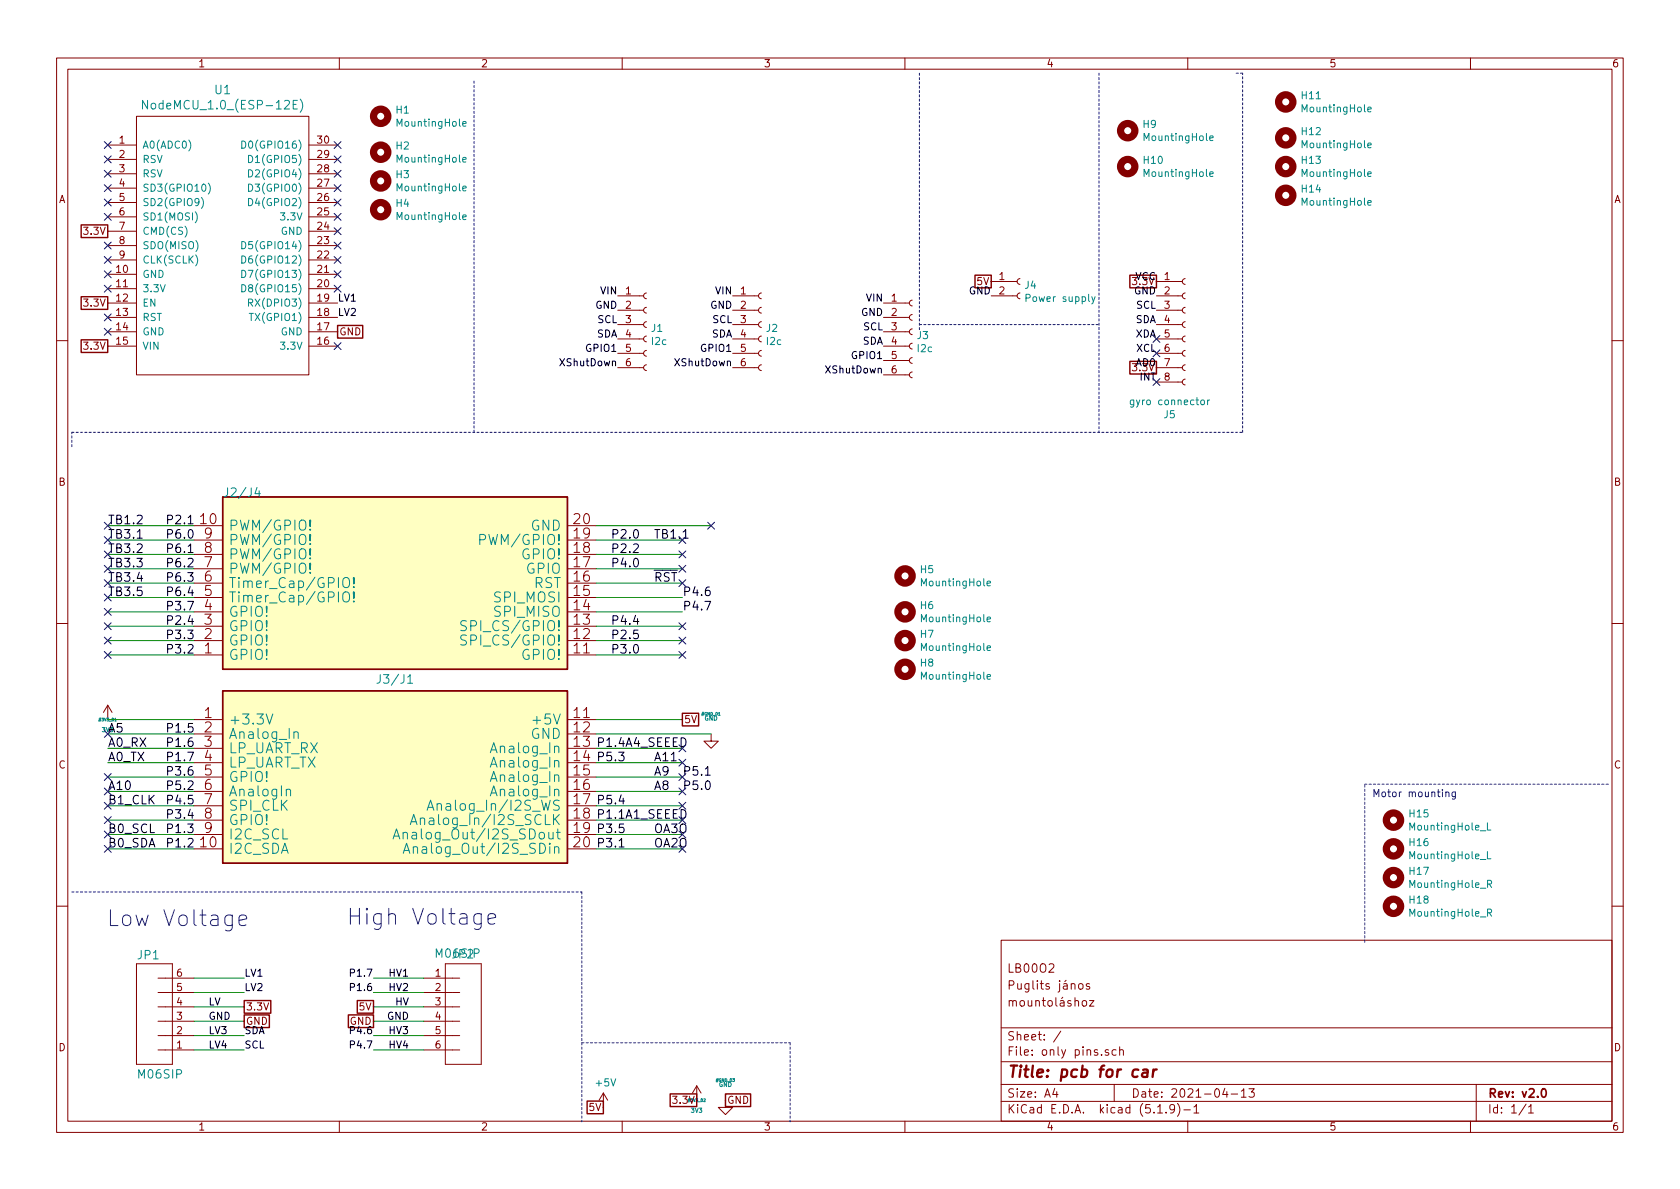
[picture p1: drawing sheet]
<svg xmlns="http://www.w3.org/2000/svg" width="297mm" height="210mm" viewBox="0 0 297 210" stroke-linecap="round" stroke-linejoin="round" font-family="sans-serif">
<g fill="none" stroke="#840000" stroke-width=".18">
<path d="M10 10.3h277v189.9h-277zM12 12.2h273v186.1h-273zM60 10.3v1.9M110 10.3v1.9M160 10.3v1.9M210 10.3v1.9M260 10.3v1.9M19 25.6h5.1M19 28.2h5.1M19 30.7h5.1M19 33.3h5.1M19 35.8h5.1"/>
<path d="M19 38.3h5.1M24.1 20.6h30.5v45.7h-30.5zM54.6 25.6h5.1M54.6 28.2h5.1M54.6 30.7h5.1M54.6 33.3h5.1M54.6 35.8h5.1M54.6 38.3h5.1M19 40.9h5.1M19 43.4h5.1M19 46h5.1M19 48.5h5.1"/>
<path d="M19 51h5.1M19 53.6h5.1M19 56.1h5.1M19 58.7h5.1M54.6 40.9h5.1M54.6 43.4h5.1M54.6 46h5.1M54.6 48.5h5.1M54.6 51h5.1M54.6 53.6h5.1M54.6 56.1h5.1M54.6 58.7h5.1"/>
<path d="M109.2 59.9h4.6M109.2 57.4h4.6M109.2 54.9h4.6M109.2 52.3h4.6M114.3 59.4l-.3 .1-.2 .4 .1 .3 .4 .2M114.3 56.9l-.3 .1-.2 .3 .1 .4 .4 .2M114.3 54.4l-.3 .1-.2 .3 .1 .4 .4 .2M114.3 51.8l-.3 .1-.2 .3 .1 .4 .4 .2M129.5 59.9h4.6M129.5 57.4h4.6M129.5 54.9h4.6M129.5 52.3h4.6"/>
<path d="M134.6 59.4l-.3 .1-.2 .4 .1 .3 .4 .2M134.6 56.9l-.3 .1-.2 .3 .1 .4 .4 .2M134.6 54.4l-.3 .1-.2 .3 .1 .4 .4 .2M134.6 51.8l-.3 .1-.2 .3 .1 .4 .4 .2M156.2 53.6h4.6M156.2 56.1h4.6M156.2 58.7h4.6M161.3 58.2l-.3 .1-.2 .3 .1 .4 .4 .2M161.3 55.6l-.3 .1-.2 .4 .1 .3 .4 .2M161.3 53.1l-.3 .1-.2 .3 .1 .4 .4 .2M175.3 52.3h4.5M175.3 49.8h4.5"/>
<path d="M180.3 51.8l-.3 .1-.2 .3 .1 .4 .4 .2M180.3 49.3l-.3 .1-.2 .3 .1 .4 .4 .2M204.5 59.9h4.5M204.5 57.4h4.5M204.5 54.9h4.5M204.5 52.3h4.5M204.5 49.8h4.5M209.5 59.4l-.3 .1-.2 .4 .1 .3 .4 .2M209.5 56.9l-.3 .1-.2 .3 .1 .4 .4 .2M209.5 54.4l-.3 .1-.2 .3 .1 .4 .4 .2M209.5 51.8l-.3 .1-.2 .3 .1 .4 .4 .2M209.5 49.3l-.3 .1-.2 .3 .1 .4 .4 .2"/>
<path d="M10 60.2h2M19 61.2h5.1M54.6 61.2h5.1M109.2 65h4.6M109.2 62.5h4.6M114.3 64.5l-.3 .1-.2 .3 .1 .4 .4 .2M114.3 62l-.3 .1-.2 .3 .1 .4 .4 .2M129.5 65h4.6M129.5 62.5h4.6M134.6 64.5l-.3 .1-.2 .3 .1 .4 .4 .2M134.6 62l-.3 .1-.2 .3 .1 .4 .4 .2M156.2 61.2h4.6"/>
<path d="M156.2 66.3h4.6M156.2 63.7h4.6M161.3 65.8l-.3 .1-.2 .3 .1 .4 .4 .2M161.3 63.2l-.3 .1-.2 .4 .1 .4 .4 .2M161.3 60.7l-.3 .1-.2 .3 .1 .4 .4 .2M204.5 67.6h4.5M204.5 65h4.5M204.5 62.5h4.5M209.5 67.1l-.3 .1-.2 .3 .1 .4 .4 .2M209.5 64.5l-.3 .1-.2 .3 .1 .4 .4 .2M209.5 62l-.3 .1-.2 .3 .1 .4 .4 .2M285 60.2h2"/>
<path d="M34.3 93h5.1M34.3 98h5.1M34.3 95.5h5.1M100.3 93h5.1M100.3 98h5.1M100.3 95.5h5.1M10 110.3h2M34.3 115.8h5.1M34.3 113.3h5.1M34.3 110.7h5.1M34.3 108.2h5.1M34.3 105.7h5.1"/>
<path d="M34.3 103.1h5.1M34.3 100.6h5.1M100.3 115.8h5.1M100.3 113.3h5.1M100.3 110.7h5.1M100.3 108.2h5.1M100.3 105.7h5.1M100.3 103.1h5.1M100.3 100.6h5.1M285 110.3h2M19 124.7l-.7 1.3M19 124.7v2.5"/>
<path d="M19 124.7l.8 1.3M34.3 127.2h5.1M34.3 129.8h5.1M34.3 132.3h5.1M34.3 134.9h5.1M34.3 137.4h5.1M34.3 139.9h5.1M100.3 127.2h5.1M100.3 129.8h5.1M100.3 132.3h5.1M100.3 134.9h5.1M100.3 137.4h5.1"/>
<path d="M100.3 139.9h5.1M125.7 129.8v1.3h1.3l-1.3 1.2-1.2-1.2h1.2M34.3 150.1h5.1M34.3 142.5h5.1M34.3 145h5.1M34.3 147.6h5.1M100.3 150.1h5.1M100.3 142.5h5.1M100.3 145h5.1M100.3 147.6h5.1M10 160.2h2M24.1 170.4h6.4v17.8h-6.4z"/>
<path d="M27.9 173h6.4M27.9 175.5h6.4M27.9 178h6.4M74.9 173h6.4M74.9 175.5h6.4M74.9 178h6.4M78.7 170.4h6.4v17.8h-6.4zM177 166.3h108v32h-108zM185.5 170.6l.2-.2h.4l.2 .2v.3v.2l-.9 .8h.9M190.8 174.1l.2-.2 .4 .2v.7l-.2 .1-.4-.1zM191.4 177.1l.2-.2 .4 .2v.7l-.2 .1-.4-.1zM192.6 176.9h.8l-.8 1h.8"/>
<path d="M192.6 174a.37 .37 0 0 0-.6 .1l.1 .3 .5 .1 .1 .1-.2 .3-.5-.1M285 160.2h2M27.9 180.6h6.4M27.9 183.1h6.4M27.9 185.7h6.4M60 198.3v1.9M74.9 180.6h6.4M74.9 183.1h6.4M74.9 185.7h6.4M106.7 193.3l-.8 1.3M106.7 193.3v2.5M106.7 193.3l.7 1.3"/>
<path d="M110 198.3v1.9M123.2 192l-.8 1.3M123.2 192v2.6M123.2 192l.8 1.3M128.3 194.6v1.2h1.2l-1.2 1.3-1.3-1.3h1.3M160 198.3v1.9M177 194.8h108M177 191.8h108M177 187.8h108M177 181.8h108M186.5 192.5l-.4 1h1M186.8 193v1"/>
<path d="M187.6 182.3l-1.3 2M196 185.7a.37 .37 0 0 0-.6 .1l.1 .2 .5 .2 .1 .1-.3 .3-.4-.1M197 191.8v3M197.3 185.7l-.4-.1-.3 .3 .1 .6 .2 .1 .4-.1M198 185.7a.37 .37 0 0 1 .6 .1v.8M198 185.1v1.5M204.7 196.8h.8M206.2 196.7v.1M207.7 196l-.1 .1a.48 .48 0 0 1-.6 .1l-.2-.2 .2-.6a.48 .48 0 0 1 .6 .1 1.27 1.27 0 0 1-.2 1.2l-.4 .1M208.2 195.1a1.71 1.71 0 0 1 0 2.3M209.3 196.3h1.2M210 198.3v1.9"/>
<path d="M211.1 195.8l.4-.5v1.5M211.1 196.8h.9M216.6 192.5l-.4 1h.9M216.9 193v1M217.7 193.5h1.1M219.5 193l.4-.5v1.5M219.5 194h.8M220.8 192.5h1l-.5 .6 .4 .1v.7l-.2 .1-.7-.1M260 198.3v1.9M261 191.8v6.5M269.8 195.2l-1.2 2M270.3 195.8l.4-.5v1.5"/>
<path d="M270.3 196.8h.8"/>
</g>
<path d="M272.7 192.7l.2-.2a.81 .81 0 0 1 .6 .6 .81 .81 0 0 1-.3 .8l-.2 .1a.79 .79 0 0 1-.3-1.3z" fill="none" stroke="#840000" stroke-width=".3"/>
<path d="M201.3 189.2a.73 .73 0 0 0-.9 .1l-.2 .8 .1 .2 .2 .1 .6-.1M202.1 189.2h.8l-.1 1.2M202.9 189.6l-.6 .1a.4 .4 0 0 0-.4 .3 .4 .4 0 0 0 .3 .4l.6-.1M203.9 189.1l-.1 1.3M204.5 189.1a.5 .5 0 0 0-.6 .4" fill="none" stroke="#840000" stroke-width=".41"/>
<g fill="none" stroke="#840000" stroke-width="1.3">
<circle cx="227.3" cy="18" r="1.27"/>
<circle cx="67.3" cy="26.9" r="1.27"/>
<circle cx="67.3" cy="20.6" r="1.27"/>
<circle cx="67.3" cy="32" r="1.27"/>
<circle cx="67.3" cy="37.1" r="1.27"/>
<circle cx="199.4" cy="23.1" r="1.27"/>
<circle cx="199.4" cy="29.5" r="1.27"/>
<circle cx="227.3" cy="24.4" r="1.27"/>
<circle cx="227.3" cy="29.5" r="1.27"/>
<circle cx="227.3" cy="34.5" r="1.27"/>
<circle cx="160" cy="108.2" r="1.27"/>
<circle cx="160" cy="101.8" r="1.27"/>
<circle cx="160" cy="118.4" r="1.27"/>
<circle cx="160" cy="113.3" r="1.27"/>
<circle cx="246.4" cy="145" r="1.27"/>
<circle cx="246.4" cy="150.1" r="1.27"/>
<circle cx="246.4" cy="155.2" r="1.27"/>
<circle cx="246.4" cy="160.3" r="1.27"/>
</g>
<g fill="none" stroke="#008484" stroke-width=".18">
<path d="M26.1 17.7v1.6l-.9-1.6v1.6M52.6 17.7h-.8v1.6h.8M53.1 17.5a1.78 1.78 0 0 1 0 2.4M241.8 19.3l.6-.1v-.2l-.4-.1-.2 .2 .1 .6h.5M33.4 24.8a1.47 1.47 0 0 1 0 1.9M34.5 37.5a1.47 1.47 0 0 1 0 1.9M35.6 34.9a1.47 1.47 0 0 1 0 1.9M36.8 32.4a1.47 1.47 0 0 1 0 1.9M42.7 24.9a.64 .64 0 0 1 .8 .7 .64 .64 0 0 1-.8 .6zM43.9 35.1a.64 .64 0 0 1 .8 .6 .64 .64 0 0 1-.8 .7zM43.9 32.6a.64 .64 0 0 1 .8 .6 .64 .64 0 0 1-.8 .6zM43.9 30a.64 .64 0 0 1 .8 .7 .64 .64 0 0 1-.8 .6z"/>
<path d="M43.9 27.5a.64 .64 0 0 1 .8 .6 .64 .64 0 0 1-.8 .6zM81.8 33.3l.6-.1v-.2l-.4-.1-.2 .2 .1 .6h.5M81.8 28.2l.6-.1v-.2l-.4-.1-.2 .2 .1 .6h.5M81.8 21.9l.6-.1v-.3h-.4l-.2 .2 .1 .6h.5M81.8 38.4l.6-.1v-.3h-.4l-.2 .2 .1 .6h.5M213.9 30.8l.6-.1v-.3h-.4l-.2 .2 .1 .6h.5M213.9 24.4l.6-.1v-.2l-.4-.1-.2 .2 .1 .6h.5M241.8 25.7l.6-.1v-.3h-.4l-.2 .2 .1 .6h.5M241.8 30.8l.6-.1v-.3h-.4l-.2 .2 .1 .6h.5M241.8 35.9l.6-.1v-.3h-.4l-.2 .1 .1 .6h.5M34.6 45.1a1.47 1.47 0 0 1 0 1.9M42.7 50.3a.64 .64 0 0 1 .8 .7 .64 .64 0 0 1-.8 .6z"/>
<path d="M42.7 47.8a.64 .64 0 0 1 .8 .6 .64 .64 0 0 1-.8 .7zM42.7 45.3a.64 .64 0 0 1 .8 .6 .64 .64 0 0 1-.8 .6zM42.7 42.7a.64 .64 0 0 1 .8 .7 .64 .64 0 0 1-.8 .6zM43.9 53.5l.7-.1v-.4l-.7-.1v1.2M44.1 55.4h.7M193 52.5l.3 .8M193.6 52.5l-.4 1.1-.2 .1M212.4 70.8l.3-.1 .2 .2v.6l-.4 .1-.2-.3zM213.5 70.7v.9M213.9 70.7l-.4 .3M45.4 86.2l-.3 1.1h.9M54.8 93.6l.1 .1h-.1v-.1v.1"/>
<path d="M54.8 92v1.1l.1-1-.1-.1v.1v1M54.8 99.6v1.1l.1-1-.1-.1v.1v1M54.8 98.7h.1l-.1 .1v-.1v.1M54.8 97v1.2l.1-1.1-.1-.1v.1v1.1M54.8 96.1l.1 .1-.1 .1v-.2v.2M54.8 94.5v1.1l.1-1-.1-.1v.1v1M84.8 95.4h.7a.49 .49 0 0 0 .4-.4 .49 .49 0 0 0-.4-.5h-.7v1.8M54.8 101.2l.1 .1-.1 .1v-.2v.2M60.7 104.9a.61 .61 0 0 1 1 0 1.15 1.15 0 0 1-.3 1.5 .59 .59 0 0 1-.8-.5zM60.7 102.4a.61 .61 0 0 1 1 0 1.15 1.15 0 0 1-.3 1.5 .59 .59 0 0 1-.8-.6zM62.6 106.3v.1h-.1l.1-.1v.1M62.6 104.7v1.1v-1v-.1l-.1 .1 .1 1"/>
<path d="M62.6 103.8v.1l-.1-.1h.1v.1M62.6 102.1v1.1v-1v-.1l-.1 .1 .1 1M82.5 112.4l-.7-.1-.3 .2v.3a.78 .78 0 0 0 .8 .5 .42 .42 0 0 1 .2 .4 .42 .42 0 0 1-.4 .4l-.6-.1M82.5 109.8l-.7-.1-.3 .2v.4a.78 .78 0 0 0 .8 .5 .42 .42 0 0 1 .2 .4 .42 .42 0 0 1-.4 .3l-.6-.1M174.5 119.7l.6-.1v-.3h-.4l-.2 .2 .1 .6h.5M174.5 114.6l.6-.1v-.3h-.4l-.2 .2 .1 .6h.5M174.5 109.5l.6-.1v-.2l-.4-.1-.2 .2 .1 .6h.5M174.5 103.2l.6-.1v-.3h-.4l-.2 .1 .1 .7h.5M47.1 126.3l.6 1.7 .5-1.7M50.6 139.7l.3-.1h.4l.1 1.1M52 129.6l.2-.2 .5 .1v1.1M72.1 120.8h.8"/>
<path d="M69.5 148.4l.6-1.8 .6 1.8M69.7 147.8h.8M71.3 147.3l.2-.1 .5 .1v1.1M71.3 147.2v1.2M71.3 150.9l.6-1.8 .6 1.8M71.5 150.4h.8M72.5 145.8l.7-1.8 .5 1.8M72.7 145.3h.9M75.5 143.3l.6-1.8 .6 1.8M75.7 142.8h.8M98 149.9l.3-.2 .4 .1 .1 1.1M98.6 146.6v1.5l.1 .2 .4 .1"/>
<path d="M263 150.6v1.3h.6M263 145.5v1.3h.6M263 156.3l.7-.1v-.4l-.2-.1h-.5v1.2M263.3 156.3l.4 .6M77.1 169.3v-1.5l.5 1.1 .5-1.1v1.5M78.9 167.9l.4-.1a.94 .94 0 0 1 0 1.5l-.5-.3v-.6zM83.8 168.6l.8-.1 .1-.2-.1-.4-.2-.1h-.6v1.5M263 161.4l.7-.1v-.4l-.2-.1h-.5v1.2M263.3 161.4l.4 .6"/>
</g>
<g fill="#ffffc2" stroke="#ffffc2" stroke-width=".18">
<path d="M39.4 87.9h60.9v30.5h-60.9z"/>
<path d="M39.4 122.2h60.9v30.4h-60.9z"/>
</g>
<g fill="none" stroke="#840000" stroke-width=".25">
<path d="M14.4 39.8h4.6v2.2h-4.6zM14.4 52.5h4.6v2.2h-4.6zM59.7 57.6h4.4v2.2h-4.4zM172.4 48.7h2.9v2.2h-2.9zM199.8 48.7h4.7v2.2h-4.7zM14.4 60.1h4.6v2.2h-4.6zM199.8 63.9h4.7v2.2h-4.7zM39.4 87.9h60.9v30.5h-60.9zM39.4 122.2h60.9v30.4h-60.9zM120.6 126.1h2.9v2.3h-2.9zM43.2 179.5h4.4v2.2h-4.4zM43.2 176.9h4.7v2.3h-4.7z"/>
<path d="M61.6 179.5h4.4v2.2h-4.4zM63.2 176.9h2.8v2.3h-2.8zM103.8 194.7h2.9v2.2h-2.9zM118.5 193.4h4.7v2.3h-4.7zM128.3 193.4h4.4v2.3h-4.4z"/>
</g>
<g fill="none" stroke="#0000c2" stroke-width=".18" stroke-dasharray=".4 .4">
<path d="M162.6 12.9v45.8M194.3 12.9v63.5M219.7 12.9h-1.3M162.6 57.4h31.7M12.7 79v-2.6M12.7 76.4h207M83.8 76.4v-62.2M219.7 76.4v-63.5M241.3 138.7h43.2M12.7 157.7h90.2M102.9 157.7v40.7M241.3 166.6v-27.9"/>
<path d="M102.9 184.4h36.8M139.7 184.4v14"/>
</g>
<g fill="none" stroke="#008400" stroke-width=".18">
<path d="M19 93h15.3M19 95.5h15.3M19 98h15.3M105.4 93h20.3M105.4 95.5h15.2M105.4 98h15.2M19 100.6h15.3M19 103.1h15.3M19 105.7h15.3M19 108.2h15.3M19 110.7h15.3M19 113.3h15.3"/>
<path d="M19 115.8h15.3M105.4 100.6h15.2M105.4 103.1h15.2M105.4 105.7h15.2M105.4 108.2h15.2M105.4 110.7h15.2M105.4 113.3h15.2M105.4 115.8h15.2M19 129.8h15.3M19 139.9h15.3M19 137.4h15.3M19 134.9h15.3"/>
<path d="M19 132.3h15.3M19 127.2h15.3M105.4 129.8h20.3M105.4 139.9h15.2M105.4 137.4h15.2M105.4 134.9h15.2M105.4 132.3h15.2M105.4 127.2h15.2M19 150.1h15.3M19 147.6h15.3M19 145h15.3M19 142.5h15.3"/>
<path d="M105.4 150.1h15.2M105.4 147.6h15.2M105.4 145h15.2M105.4 142.5h15.2M34.3 173h8.9M34.3 178h8.9M34.3 175.5h8.9M66 173h8.9M66 178h8.9M66 175.5h8.9M34.3 185.7h8.9M34.3 183.1h8.9"/>
<path d="M34.3 180.6h8.9M66 185.7h8.9M66 183.1h8.9M66 180.6h8.9"/>
</g>
<path d="M24.3 95.2h.8M33.3 97.7h.8M33.3 92.6h.8M120.8 95.2h.9M124.7 137.1h.9M109.5 149.8h.8" fill="none" stroke="#000" stroke-width=".18"/>
<path d="M255.6 140.2l.2-.2 .3 .1 .1 .8M255.6 140v.9M257.3 140v1.2l-.2 .1-.3-.1M257.3 140.1l-.3-.1-.3 .3 .1 .5h.5M42.3 162.8l1.3-.3-.1-.6-.8-.1-.3 .1-.1 .3v1.1l.1 .2 .3 .2 .8-.2M85.1 161.6v2.2a.74 .74 0 0 1-1.2 .4M85.1 161.7a.91 .91 0 0 0-1.2 .1l-.1 .3v.8l.1 .3a.91 .91 0 0 0 1.2 .1M86.3 162.5l1.3-.3-.1-.5-.8-.1-.3 .1-.1 .3v1l.1 .3 .3 .1 .8-.1" fill="none" stroke="#0000c2" stroke-width=".18"/>
<g fill="none" stroke="#000084" stroke-width=".18">
<path d="M18.4 25l1.3 1.3M18.4 27.6l1.3 1.2M18.4 30.1l1.3 1.2M18.4 32.7l1.3 1.2M18.4 35.2l1.3 1.2M18.4 37.7l1.3 1.3M19.7 25l-1.3 1.3M19.7 27.6l-1.3 1.2M19.7 30.1l-1.3 1.2M19.7 32.7l-1.3 1.2M19.7 35.2l-1.3 1.2M19.7 37.7l-1.3 1.3"/>
<path d="M59.1 37.7l1.2 1.3M59.1 35.2l1.2 1.2M59.1 32.7l1.2 1.2M59.1 30.1l1.2 1.2M59.1 27.6l1.2 1.2M59.1 25l1.2 1.3M60.3 37.7l-1.2 1.3M60.3 35.2l-1.2 1.2M60.3 32.7l-1.2 1.2M60.3 30.1l-1.2 1.2M60.3 27.6l-1.2 1.2M60.3 25l-1.2 1.3"/>
<path d="M18.4 47.9l1.3 1.2M18.4 58.1l1.3 1.2M18.4 55.5l1.3 1.2M18.4 45.4l1.3 1.2M18.4 42.8l1.3 1.2M18.4 50.4l1.3 1.3M19.7 47.9l-1.3 1.2M19.7 58.1l-1.3 1.2M19.7 55.5l-1.3 1.2M19.7 45.4l-1.3 1.2M19.7 42.8l-1.3 1.2M19.7 50.4l-1.3 1.3"/>
<path d="M59.1 50.4l1.2 1.3M59.1 47.9l1.2 1.2M59.1 45.4l1.2 1.2M59.1 42.8l1.2 1.2M59.1 40.3l1.2 1.2M60.3 50.4l-1.2 1.3M60.3 47.9l-1.2 1.2M60.3 45.4l-1.2 1.2M60.3 42.8l-1.2 1.2M60.3 40.3l-1.2 1.2M203.9 59.3l1.2 1.2M205.1 59.3l-1.2 1.2"/>
<path d="M59.1 60.6l1.2 1.2M60.3 60.6l-1.2 1.2M203.9 61.9l1.2 1.2M203.9 66.9l1.2 1.3M205.1 61.9l-1.2 1.2M205.1 66.9l-1.2 1.3M18.4 92.3l1.3 1.3M18.4 94.9l1.3 1.2M18.4 97.4l1.3 1.2M18.4 100l1.3 1.2M19.7 92.3l-1.3 1.3M19.7 94.9l-1.3 1.2"/>
<path d="M19.7 97.4l-1.3 1.2M19.7 100l-1.3 1.2M120 100l1.3 1.2M120 97.4l1.3 1.2M120 94.9l1.3 1.2M121.3 97.4l-1.3 1.2M121.3 100l-1.3 1.2M121.3 94.9l-1.3 1.2M125.1 92.3l1.2 1.3M126.3 92.3l-1.2 1.3M18.4 110.1l1.3 1.2M18.4 102.5l1.3 1.2"/>
<path d="M18.4 105l1.3 1.3M18.4 107.6l1.3 1.2M18.4 112.7l1.3 1.2M18.4 115.2l1.3 1.2M19.7 110.1l-1.3 1.2M19.7 102.5l-1.3 1.2M19.7 105l-1.3 1.3M19.7 107.6l-1.3 1.2M19.7 112.7l-1.3 1.2M19.7 115.2l-1.3 1.2M120 112.7l1.3 1.2M120 110.1l1.3 1.2"/>
<path d="M120 102.5l1.3 1.2M120 115.2l1.3 1.2M121.3 112.7l-1.3 1.2M121.3 110.1l-1.3 1.2M121.3 102.5l-1.3 1.2M121.3 115.2l-1.3 1.2M18.4 136.8l1.3 1.2M18.4 139.3l1.3 1.3M18.4 129.2l1.3 1.2M19.7 136.8l-1.3 1.2M19.7 139.3l-1.3 1.3M19.7 129.2l-1.3 1.2"/>
<path d="M120 139.3l1.3 1.3M120 136.8l1.3 1.2M120 134.3l1.3 1.2M121.3 139.3l-1.3 1.3M121.3 136.8l-1.3 1.2M121.3 134.3l-1.3 1.2M18.4 149.5l1.3 1.2M18.4 147l1.3 1.2M18.4 144.4l1.3 1.2M18.4 141.9l1.3 1.2M19.7 149.5l-1.3 1.2M19.7 147l-1.3 1.2"/>
<path d="M19.7 144.4l-1.3 1.2M19.7 141.9l-1.3 1.2M120 149.5l1.3 1.2M120 141.9l1.3 1.2M120 147l1.3 1.2M121.3 149.5l-1.3 1.2M121.3 141.9l-1.3 1.2M121.3 147l-1.3 1.2"/>
</g>
<g font-size="3.9" fill="#0000c2">
<text x="18.8" y="163.8">Low Voltage</text>
<text x="61.2" y="163.6">High Voltage</text>
</g>
<text font-size="2.8" fill="#840000" x="178" y="190.5">Title: pcb for car</text>
<g font-size="2.5" fill="#840000">
<text x="35.5" y="92.7">10</text>
<text x="36.1" y="95.2">9</text>
<text x="101.5" y="95.2">19</text>
<text x="101.5" y="92.7">20</text>
<text x="36.1" y="100.3">7</text>
<text x="36.1" y="97.8">8</text>
<text x="101.5" y="100.3">17</text>
<text x="101.5" y="97.8">18</text>
<text x="36.1" y="107.9">4</text>
<text x="36.1" y="105.4">5</text>
<text x="36.1" y="102.9">6</text>
<text x="101.5" y="107.9">14</text>
<text x="101.5" y="105.4">15</text>
<text x="101.5" y="102.9">16</text>
<text x="36.1" y="113">2</text>
<text x="36.1" y="110.5">3</text>
<text x="101.5" y="113">12</text>
<text x="101.5" y="110.5">13</text>
<text x="36.1" y="115.6">1</text>
<text x="101.5" y="115.6">11</text>
<text x="36.1" y="127">1</text>
<text x="36.1" y="129.5">2</text>
<text x="101.5" y="127">11</text>
<text x="101.5" y="129.5">12</text>
<text x="36.1" y="132.1">3</text>
<text x="36.1" y="134.6">4</text>
<text x="36.1" y="137.2">5</text>
<text x="101.5" y="132.1">13</text>
<text x="101.5" y="134.6">14</text>
<text x="101.5" y="137.2">15</text>
<text x="36.1" y="139.7">6</text>
<text x="36.1" y="142.2">7</text>
<text x="101.5" y="139.7">16</text>
<text x="101.5" y="142.2">17</text>
<text x="35.5" y="149.9">10</text>
<text x="36.1" y="144.8">8</text>
<text x="36.1" y="147.3">9</text>
<text x="101.5" y="144.8">18</text>
<text x="101.5" y="147.3">19</text>
<text x="101.5" y="149.9">20</text>
</g>
<g font-size="2.5" fill="#008484">
<text x="40.4" y="93.8">PWM/GPIO!</text>
<text x="93.8" y="93.8">GND</text>
<text x="40.4" y="101.5">PWM/GPIO!</text>
<text x="40.4" y="98.9">PWM/GPIO!</text>
<text x="40.4" y="96.4">PWM/GPIO!</text>
<text x="85.5" y="96.4">PWM/GPIO!</text>
<text x="92.3" y="98.9">GPIO!</text>
<text x="93.1" y="101.5">GPIO</text>
<text x="40.4" y="106.5">Timer_Cap/GPIO!</text>
<text x="40.4" y="104">Timer_Cap/GPIO!</text>
<text x="87.6" y="106.5">SPI_MOSI</text>
<text x="94.4" y="104">RST</text>
<text x="40.4" y="111.6">GPIO!</text>
<text x="40.4" y="109.1">GPIO!</text>
<text x="82.8" y="111.6">SPI_CS/GPIO!</text>
<text x="87.6" y="109.1">SPI_MISO</text>
<text x="40.4" y="116.7">GPIO!</text>
<text x="40.4" y="114.2">GPIO!</text>
<text x="82.8" y="114.2">SPI_CS/GPIO!</text>
<text x="92.3" y="116.7">GPIO!</text>
<text x="40.4" y="128.1">+3.3V</text>
<text x="40.4" y="130.7">Analog_In</text>
<text x="93.8" y="130.7">GND</text>
<text x="94.8" y="128.1">+5V</text>
<text x="40.4" y="133.2">LP_UART_RX</text>
<text x="40.4" y="135.8">LP_UART_TX</text>
<text x="87.4" y="133.2">Analog_In</text>
<text x="87.4" y="135.8">Analog_In</text>
<text x="40.4" y="138.3">GPIO!</text>
<text x="40.4" y="140.8">AnalogIn</text>
<text x="40.4" y="143.4">SPI_CLK</text>
<text x="77.6" y="143.4">Analog_In/I2S_WS</text>
<text x="87.4" y="138.3">Analog_In</text>
<text x="87.4" y="140.8">Analog_In</text>
<text x="40.4" y="145.9">GPIO!</text>
<text x="40.4" y="148.5">I2C_SCL</text>
<text x="72.2" y="148.5">Analog_Out/I2S_SDout</text>
<text x="74.8" y="145.9">Analog_In/I2S_SCLK</text>
<text x="40.4" y="151">I2C_SDA</text>
<text x="73.9" y="151">Analog_Out/I2S_SDin</text>
</g>
<g font-size="2.1" fill="#008484">
<text x="38" y="16.7">U1</text>
<text x="26.6" y="19.3">NodeMCU_1.0_(ESP-12E)</text>
<text x="40.2" y="87.9">J2/J4</text>
<text x="67.2" y="120.9">J3/J1</text>
<text x="24.4" y="169.6">JP1</text>
<text x="80" y="169.5">JP2</text>
<text x="24.6" y="190.7">M06SIP</text>
</g>
<g font-size="2.1">
<text x="19" y="95.2">TB3.1</text>
<text x="19" y="92.7">TB1.2</text>
<text x="29.2" y="95.2">P6.0</text>
<text x="29.2" y="92.7">P2.1</text>
<text x="107.9" y="95.2">P2.0</text>
<text x="115.6" y="95.2">TB1.1</text>
<text x="19" y="97.8">TB3.2</text>
<text x="19" y="100.3">TB3.3</text>
<text x="29.2" y="100.3">P6.2</text>
<text x="29.2" y="97.8">P6.1</text>
<text x="107.9" y="100.3">P4.0</text>
<text x="107.9" y="97.8">P2.2</text>
<text x="19" y="102.9">TB3.4</text>
<text x="19" y="105.4">TB3.5</text>
<text x="29.2" y="102.9">P6.3</text>
<text x="29.2" y="105.4">P6.4</text>
<text x="29.2" y="107.9">P3.7</text>
<text x="115.6" y="102.9">RST</text>
<text x="120.6" y="107.9">P4.7</text>
<text x="120.6" y="105.4">P4.6</text>
<text x="29.2" y="113">P3.3</text>
<text x="29.2" y="110.5">P2.4</text>
<text x="107.9" y="113">P2.5</text>
<text x="107.9" y="110.5">P4.4</text>
<text x="29.2" y="115.6">P3.2</text>
<text x="107.9" y="115.6">P3.0</text>
<text x="19" y="129.5">A5</text>
<text x="29.2" y="129.5">P1.5</text>
<text x="19" y="134.6">A0_TX</text>
<text x="19" y="132.1">A0_RX</text>
<text x="29.2" y="132.1">P1.6</text>
<text x="29.2" y="134.6">P1.7</text>
<text x="29.2" y="137.2">P3.6</text>
<text x="105.4" y="134.6">P5.3</text>
<text x="115.6" y="134.6">A11</text>
<text x="115.6" y="137.2">A9</text>
<text x="120.6" y="137.2">P5.1</text>
<text x="19" y="139.7">A10</text>
<text x="19" y="142.2">B1_CLK</text>
<text x="29.2" y="139.7">P5.2</text>
<text x="29.2" y="142.2">P4.5</text>
<text x="105.4" y="142.2">P5.4</text>
<text x="115.6" y="139.7">A8</text>
<text x="120.6" y="139.7">P5.0</text>
<text x="19" y="147.3">B0_SCL</text>
<text x="19" y="149.9">B0_SDA</text>
<text x="29.2" y="149.9">P1.2</text>
<text x="29.2" y="147.3">P1.3</text>
<text x="29.2" y="144.8">P3.4</text>
<text x="105.4" y="149.9">P3.1</text>
<text x="105.4" y="147.3">P3.5</text>
<text x="115.6" y="147.3">OA3O</text>
<text x="115.6" y="149.9">OA2O</text>
</g>
<g font-size="2.1" fill="#000084">
<text x="105.4" y="132.1">P1.4 A4_SEEED</text>
<text x="105.4" y="144.8">P1.1 A1_SEEED</text>
</g>
<g font-size="2.1" fill="#840000">
<text x="178" y="172">LB00O2</text>
<text x="178" y="178">mountoláshoz</text>
<text x="178" y="175">Puglits jános</text>
<text x="178" y="184">Sheet: /</text>
<text x="178" y="186.7">File: only pins.sch</text>
<text x="178" y="196.9">KiCad E.D.A. kicad (5.1.9)-1</text>
<text x="178" y="194.1">Size: A4</text>
<text x="200" y="194.1">Date: 2021-04-13</text>
<text x="263" y="194.1">Rev: v2.0</text>
<text x="263" y="196.9">Id: 1/1</text>
</g>
<g font-size="1.8" fill="#840000">
<text x="35" y="11.9">1</text>
<text x="85" y="11.9">2</text>
<text x="135" y="11.9">3</text>
<text x="185" y="11.9">4</text>
<text x="235" y="11.9">5</text>
<text x="285" y="11.9">6</text>
<text x="21.1" y="25.4">1</text>
<text x="21.1" y="27.9">2</text>
<text x="56.2" y="25.4">30</text>
<text x="56.2" y="27.9">29</text>
<text x="10.4" y="35.9">A</text>
<text x="21.1" y="30.5">3</text>
<text x="21.1" y="33">4</text>
<text x="21.1" y="35.6">5</text>
<text x="56.2" y="35.6">26</text>
<text x="56.2" y="33">27</text>
<text x="56.2" y="30.5">28</text>
<text x="285.4" y="35.9">A</text>
<text x="15.2" y="41.5">3.3V</text>
<text x="21.1" y="38.1">6</text>
<text x="21.1" y="40.6">7</text>
<text x="56.2" y="40.6">24</text>
<text x="56.2" y="38.1">25</text>
<text x="21.1" y="43.2">8</text>
<text x="21.1" y="45.7">9</text>
<text x="56.2" y="45.7">22</text>
<text x="56.2" y="43.2">23</text>
<text x="20.6" y="48.3">10</text>
<text x="20.6" y="50.8">11</text>
<text x="20.6" y="53.3">12</text>
<text x="56.2" y="50.8">20</text>
<text x="56.2" y="48.3">21</text>
<text x="56.2" y="53.3">19</text>
<text x="110.6" y="52.1">1</text>
<text x="131" y="52.1">1</text>
<text x="157.6" y="53.3">1</text>
<text x="172.8" y="50.4">5V</text>
<text x="176.7" y="49.5">1</text>
<text x="176.7" y="52.1">2</text>
<text x="200.6" y="50.4">3.3V</text>
<text x="205.9" y="49.5">1</text>
<text x="205.9" y="52.1">2</text>
<text x="15.2" y="54.2">3.3V</text>
<text x="20.6" y="55.9">13</text>
<text x="20.6" y="58.4">14</text>
<text x="56.2" y="58.4">17</text>
<text x="56.2" y="55.9">18</text>
<text x="59.9" y="59.3">GND</text>
<text x="110.6" y="54.6">2</text>
<text x="110.6" y="57.1">3</text>
<text x="110.6" y="59.7">4</text>
<text x="131" y="54.6">2</text>
<text x="131" y="57.1">3</text>
<text x="131" y="59.7">4</text>
<text x="157.6" y="55.9">2</text>
<text x="157.6" y="58.4">3</text>
<text x="205.9" y="54.6">3</text>
<text x="205.9" y="57.1">4</text>
<text x="205.9" y="59.7">5</text>
<text x="15.2" y="61.8">3.3V</text>
<text x="20.6" y="61">15</text>
<text x="56.2" y="61">16</text>
<text x="110.6" y="62.2">5</text>
<text x="110.6" y="64.8">6</text>
<text x="131" y="62.2">5</text>
<text x="131" y="64.8">6</text>
<text x="157.6" y="61">4</text>
<text x="157.6" y="63.5">5</text>
<text x="200.6" y="65.7">3.3V</text>
<text x="205.9" y="62.2">6</text>
<text x="205.9" y="64.8">7</text>
<text x="157.6" y="66">6</text>
<text x="205.9" y="67.3">8</text>
<text x="10.4" y="85.9">B</text>
<text x="285.4" y="85.9">B</text>
<text x="120.9" y="127.9">5V</text>
<text x="10.4" y="135.9">C</text>
<text x="285.4" y="135.9">C</text>
<text x="31.3" y="172.7">6</text>
<text x="77" y="172.7">1</text>
<text x="31.3" y="177.8">4</text>
<text x="31.3" y="175.3">5</text>
<text x="43.4" y="178.7">3.3V</text>
<text x="63.6" y="178.7">5V</text>
<text x="77" y="175.3">2</text>
<text x="77" y="177.8">3</text>
<text x="10.4" y="185.9">D</text>
<text x="31.3" y="185.4">1</text>
<text x="31.3" y="182.9">2</text>
<text x="31.3" y="180.3">3</text>
<text x="43.4" y="181.2">GND</text>
<text x="61.8" y="181.2">GND</text>
<text x="77" y="180.3">4</text>
<text x="77" y="182.9">5</text>
<text x="77" y="185.4">6</text>
<text x="285.4" y="185.9">D</text>
<text x="104.3" y="196.5">5V</text>
<text x="119.3" y="195.2">3.3V</text>
<text x="128.5" y="195.2">GND</text>
<text x="35" y="199.9">1</text>
<text x="85" y="199.9">2</text>
<text x="135" y="199.9">3</text>
<text x="185" y="199.9">4</text>
<text x="235" y="199.9">5</text>
<text x="285" y="199.9">6</text>
</g>
<g font-size="1.8" fill="#008484">
<text x="230.2" y="17.5">H11</text>
<text x="70.1" y="20.1">H1</text>
<text x="70.4" y="22.4">MountingHole</text>
<text x="202.2" y="22.6">H9</text>
<text x="230.2" y="23.9">H12</text>
<text x="230.4" y="19.9">MountingHole</text>
<text x="25.1" y="26.3">A0(ADC0)</text>
<text x="25.1" y="28.8">RSV</text>
<text x="43.8" y="26.3">D0(GPIO16)</text>
<text x="44.8" y="28.8">D1(GPIO5)</text>
<text x="70.1" y="26.4">H2</text>
<text x="70.4" y="28.7">MountingHole</text>
<text x="202.3" y="29">H10</text>
<text x="202.5" y="24.9">MountingHole</text>
<text x="230.2" y="29">H13</text>
<text x="230.4" y="26.2">MountingHole</text>
<text x="25.1" y="31.4">RSV</text>
<text x="25.1" y="33.9">SD3(GPIO10)</text>
<text x="44.8" y="33.9">D3(GPIO0)</text>
<text x="44.8" y="31.4">D2(GPIO4)</text>
<text x="70.1" y="31.5">H3</text>
<text x="70.4" y="33.8">MountingHole</text>
<text x="202.5" y="31.3">MountingHole</text>
<text x="230.2" y="34.1">H14</text>
<text x="230.4" y="31.3">MountingHole</text>
<text x="25.1" y="36.4">SD2(GPIO9)</text>
<text x="25.1" y="39">SD1(MOSI)</text>
<text x="25.1" y="41.5">CMD(CS)</text>
<text x="44.8" y="36.4">D4(GPIO2)</text>
<text x="49.7" y="41.5">GND</text>
<text x="50" y="39">3.3V</text>
<text x="70.1" y="36.6">H4</text>
<text x="70.4" y="38.9">MountingHole</text>
<text x="230.4" y="36.4">MountingHole</text>
<text x="25.1" y="44.1">SDO(MISO)</text>
<text x="25.1" y="46.6">CLK(SCLK)</text>
<text x="43.8" y="46.6">D6(GPIO12)</text>
<text x="43.8" y="44.1">D5(GPIO14)</text>
<text x="25.1" y="49.1">GND</text>
<text x="25.1" y="51.7">3.3V</text>
<text x="43.8" y="51.7">D8(GPIO15)</text>
<text x="43.8" y="49.1">D7(GPIO13)</text>
<text x="181.3" y="51.1">J4</text>
<text x="181.7" y="53.4">Power supply</text>
<text x="25.1" y="54.2">EN</text>
<text x="25.1" y="56.8">RST</text>
<text x="25.1" y="59.3">GND</text>
<text x="44.7" y="54.2">RX(DPIO3)</text>
<text x="44.8" y="56.8">TX(GPIO1)</text>
<text x="49.7" y="59.3">GND</text>
<text x="115.2" y="58.7">J1</text>
<text x="135.5" y="58.7">J2</text>
<text x="162.2" y="60">J3</text>
<text x="25.1" y="61.8">VIN</text>
<text x="50" y="61.8">3.3V</text>
<text x="115.3" y="61">I2c</text>
<text x="135.6" y="61">I2c</text>
<text x="162.3" y="62.3">I2c</text>
<text x="200.4" y="71.6">gyro connector</text>
<text x="205.8" y="74">J5</text>
<text x="162.8" y="101.4">H5</text>
<text x="162.8" y="107.7">H6</text>
<text x="163.1" y="103.7">MountingHole</text>
<text x="162.8" y="112.8">H7</text>
<text x="163.1" y="110">MountingHole</text>
<text x="162.8" y="117.9">H8</text>
<text x="163.1" y="115.1">MountingHole</text>
<text x="163.1" y="120.2">MountingHole</text>
<text x="249.3" y="149.6">H16</text>
<text x="249.3" y="144.5">H15</text>
<text x="249.5" y="146.9">MountingHole_L</text>
<text x="249.3" y="154.7">H17</text>
<text x="249.5" y="151.9">MountingHole_L</text>
<text x="249.3" y="159.8">H18</text>
<text x="249.5" y="157">MountingHole_R</text>
<text x="249.5" y="162.1">MountingHole_R</text>
<text x="105.5" y="192.1">+5V</text>
</g>
<g font-size="1.8">
<text x="59.7" y="53.3">LV1</text>
<text x="106.3" y="52.1">VIN</text>
<text x="126.6" y="52.1">VIN</text>
<text x="153.3" y="53.3">VIN</text>
<text x="171.3" y="52.1">GND</text>
<text x="200.5" y="52.1">GND</text>
<text x="200.7" y="49.5">VCC</text>
<text x="59.7" y="55.9">LV2</text>
<text x="105.3" y="54.6">GND</text>
<text x="105.5" y="59.7">SDA</text>
<text x="105.7" y="57.1">SCL</text>
<text x="125.6" y="54.6">GND</text>
<text x="125.8" y="59.7">SDA</text>
<text x="126" y="57.1">SCL</text>
<text x="152.3" y="55.9">GND</text>
<text x="152.7" y="58.4">SCL</text>
<text x="200.7" y="59.7">XDA</text>
<text x="200.7" y="57.1">SDA</text>
<text x="200.9" y="54.6">SCL</text>
<text x="99.3" y="64.8">XShutDown</text>
<text x="103.8" y="62.2">GPIO1</text>
<text x="119.6" y="64.8">XShutDown</text>
<text x="124.1" y="62.2">GPIO1</text>
<text x="150.8" y="63.5">GPIO1</text>
<text x="152.5" y="61">SDA</text>
<text x="200.9" y="64.8">AD0</text>
<text x="200.9" y="62.2">XCL</text>
<text x="146.3" y="66">XShutDown</text>
<text x="201.6" y="67.3">INT</text>
<text x="43.2" y="172.7">LV1</text>
<text x="62.4" y="172.7">P1.7</text>
<text x="69" y="172.7">HV1</text>
<text x="36.8" y="177.8">LV</text>
<text x="43.2" y="175.3">LV2</text>
<text x="62.4" y="175.3">P1.6</text>
<text x="69" y="175.3">HV2</text>
<text x="69.9" y="177.8">HV</text>
<text x="36.8" y="180.3">GND</text>
<text x="36.8" y="185.4">LV4</text>
<text x="36.8" y="182.9">LV3</text>
<text x="43.2" y="182.9">SDA</text>
<text x="43.2" y="185.4">SCL</text>
<text x="62.4" y="182.9">P4.6</text>
<text x="62.4" y="185.4">P4.7</text>
<text x="68.5" y="180.3">GND</text>
<text x="69" y="182.9">HV3</text>
<text x="69" y="185.4">HV4</text>
</g>
<text font-size="1.8" fill="#0000c2" x="242.6" y="141">Motor mounting</text>
<text font-size="1.1" x="18.1" y="129.5">3V3</text>
<g font-size="1.1" fill="#008484">
<text x="124.6" y="127.4">GND</text>
<text x="122.3" y="196.8">3V3</text>
<text x="127.1" y="192.2">GND</text>
</g>
<g font-size=".7" fill="#008484">
<text x="17.6" y="127.5">#3V3_01</text>
<text x="124.2" y="126.5">#GND_01</text>
<text x="126.7" y="191.3">#GND_03</text>
<text x="121.8" y="194.8">#3V3_02</text>
</g>
</svg>
